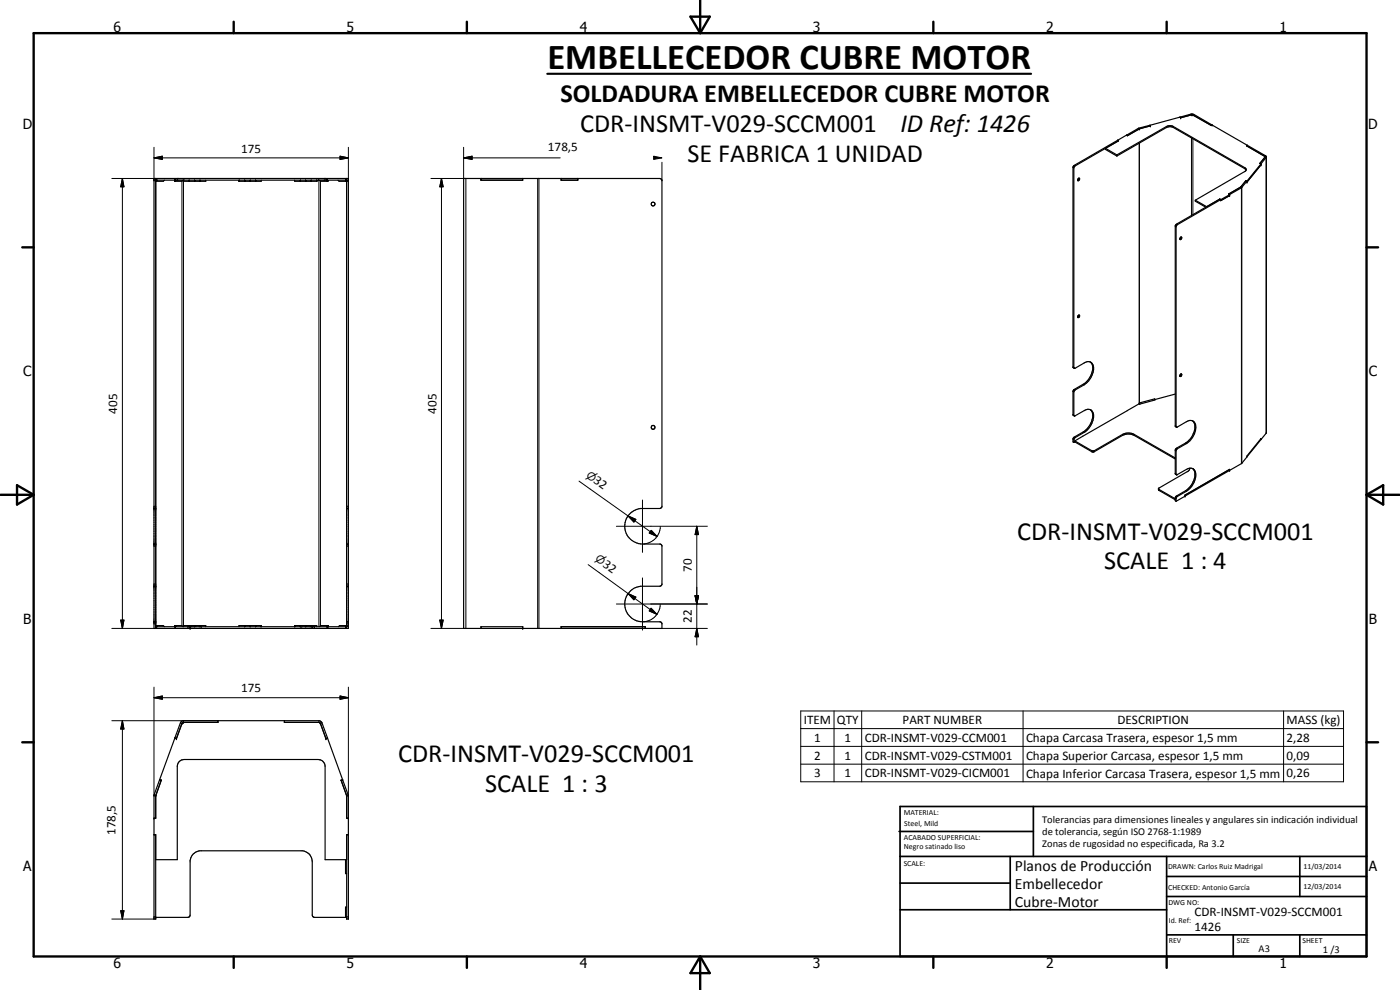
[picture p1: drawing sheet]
<svg xmlns="http://www.w3.org/2000/svg" width="420mm" height="297mm" viewBox="0 0 420 297" stroke-linecap="round" stroke-linejoin="round" font-family="sans-serif">
<g fill="#000">
<circle cx="345.1" cy="37.6" r=".18"/>
<circle cx="345.3" cy="37.8" r=".18"/>
<circle cx="354.3" cy="35.3" r=".18"/>
<circle cx="363.8" cy="37.5" r=".18"/>
<circle cx="144.3" cy="53.6" r=".18"/>
<circle cx="173.4" cy="53.6" r=".18"/>
<circle cx="335.4" cy="42.1" r=".18"/>
<circle cx="369" cy="58.7" r=".18"/>
<circle cx="374.2" cy="54.7" r=".18"/>
<circle cx="374.3" cy="43.6" r=".18"/>
<circle cx="378.4" cy="49.4" r=".18"/>
<circle cx="46.2" cy="152.6" r=".18"/>
<circle cx="46.7" cy="152.6" r=".18"/>
<circle cx="104" cy="152.6" r=".18"/>
<circle cx="104.6" cy="152.6" r=".18"/>
<circle cx="355.6" cy="148.8" r=".18"/>
<circle cx="369" cy="141.1" r=".18"/>
<circle cx="46.2" cy="163.2" r=".18"/>
<circle cx="46.2" cy="175.9" r=".18"/>
<circle cx="46.7" cy="175.9" r=".18"/>
<circle cx="46.7" cy="163.2" r=".18"/>
<circle cx="104" cy="163.2" r=".18"/>
<circle cx="104" cy="175.9" r=".18"/>
<circle cx="104.6" cy="175.9" r=".18"/>
<circle cx="104.6" cy="163.2" r=".18"/>
<circle cx="46.2" cy="186.6" r=".18"/>
<circle cx="46.7" cy="186.6" r=".18"/>
<circle cx="57.1" cy="188.6" r=".18"/>
<circle cx="57.1" cy="188" r=".18"/>
<circle cx="104" cy="186.6" r=".18"/>
<circle cx="104.6" cy="186.6" r=".18"/>
<circle cx="156.9" cy="188.6" r=".18"/>
<circle cx="54.6" cy="217.1" r=".18"/>
<circle cx="55.1" cy="216.7" r=".18"/>
<circle cx="96.2" cy="217.1" r=".18"/>
<circle cx="46.8" cy="238.6" r=".18"/>
<circle cx="47.9" cy="233.9" r=".18"/>
<circle cx="52.9" cy="221.6" r=".18"/>
<circle cx="97.8" cy="221.6" r=".18"/>
<circle cx="102.8" cy="233.9" r=".18"/>
<circle cx="104" cy="238.6" r=".18"/>
<circle cx="104" cy="238.8" r=".18"/>
<circle cx="46.2" cy="245.5" r=".18"/>
<circle cx="104.6" cy="245.5" r=".18"/>
</g>
<g fill="none" stroke="#000" stroke-width=".35">
<path d="M341.9 38.7l-3.5 2-.3-.1M341.9 38.7l-3.6 2M345.3 37.8l-.2-.2a14.4 14.4 0 0 0-7 3M345.3 37.8l-3.4 .9M357.8 34.4l.1 .1M357.8 34.4l-3.5 .9-.2-.1M357.8 34.4l5.7 3.2 .3-.1M363.8 37.5l-5.5-3.2-.7-.1-12.5 3.4 .2 .2M363.8 37.5l10.5 6.1M46.2 53.6h58.4v135h-58.4zM46.7 53.6v135M46.7 54.1h57.3"/>
<path d="M47.1 54.1l-.3 .3h2.2l.3-.3M52.4 54.1v.3M52.7 54.1l-.3 .3M53.2 53.6v.5M54.9 54.1l-.3 .3h-2.2M55.1 54.1v.3h6.7v-.3M71.7 54.1v.3h6.7v-.3M88.4 54.1v.3h6.7v-.3M95.8 54.1l.4 .3h2.1M97.6 53.6v.5M98 54.1l.3 .3M98.3 54.1v.3"/>
<path d="M101.4 54.1l.4 .3h2.2M104 54.4h.1M104 54.4l-.3-.3 .3 .3M104 53.6v135M139.1 53.6h58.9l.6 .3 .1 98.2-.7 .5h-5.7a5.3 5.3 0 0 0-4.8 5.6 5.3 5.3 0 0 0 5.3 5h5.4l.5 .5v11.7l-.7 .5h-5.7a5.3 5.3 0 0 0-4.8 5.6 5.3 5.3 0 0 0 5.3 5.1h5.4l.5 .5v1.5h-59.6zM144.3 53.6v.5h12.6v-.5M156.8 53.6v.5M168.4 53.6v.5h5v-.5M168.4 53.6v.5M323.5 53.6l.3-.1 .2 .1-.3 .6-.3-.1zM323.8 53.5l-.4 .6M331.8 44.5v.3l3.4 2"/>
<path d="M331.8 44.5l3.4 2M335.2 46.5l14.8-8.5 1.4-.3 .5 .1 21.6 12.5 .4 .2 .1 .6M335.2 46.8l14.8-8.5 1.4-.3 .5 .1 21.8 12.6 .3 .4M335.2 46.5v.3M335.4 42.1l.3 .1M335.7 42.2l-13.2 7.6-.2 .6 .1 60M335.7 42.2l-3.9 2.3M338.1 40.6l-15.7 9-.4 .5v60.1l.7 .3 2.7-1.6a1.78 1.78 0 0 1 2.2-.1 1.78 1.78 0 0 1 .6 2.1 6.3 6.3 0 0 1-2.8 4.5l-3 1.9-.1 7.3 .2 .2 3.2-1.8a1.77 1.77 0 0 1 2 .2 1.77 1.77 0 0 1 .5 2 6.5 6.5 0 0 1-2.8 4.5l-2.9 1.7-.2 .5v.9M338.1 40.6h.1M366.1 59.7l-13.1 7.6-.3 .4v60.2l.4 .2M366.1 59.7l.2 .2M366.1 59.7v.1"/>
<path d="M366.3 59.9l-13.1 7.6-.2 .4 .1 60.3M366.3 59.9v.3M368.8 58.2l.2 .2M368.8 58.2v.1M369 58.4v.3l-2.6 1.5M369 58.7l-2.7 1.5M372.3 56.2l-3.5 2M372.3 56.2l-3.6 2.1 .3 .1-2.6 1.5M373.9 54.3l-1.6 1.9M373.9 54.3l.3 .1M373.9 54.2v.1M374 51.1l-15.3 9"/>
<path d="M374.2 54.4l-1.6 1.9-3.6 2.1M374.3 43.6l5.8 3.4M374.3 43.6l-.2 .1 5.6 3.3M378.1 49l.3 .1M378.1 49v.1M378.4 49.1v.3l-4.2 5.3v-.3M378.4 49.1l-4.2 5.3M379.7 47.1l-1.6 1.9M379.7 47v.1M380.1 47v82.8l-1.7 2.1M380.1 47l-1.7 2.1M354.2 71.3l.2-.2 .3 .2-.3 .6-.3-.2z"/>
<path d="M354.4 71.2l-.3 .5M358.7 60.1l3.5 1.9M358.7 60.1v.3l3.2 1.8M366.3 60.2h.1M323.5 94.7l.3-.2a.39 .39 0 0 1 .1 .6 .39 .39 0 0 1-.5 .1zM323.8 94.6l-.4 .5M327.2 108.6a3 3 0 0 1 .2 3.9l-.7 1.3-.9 1-3.5 2.1-.3 .4v7.2l.4 .3M352.7 118.2l-6.1 1.7M354.1 112.9h.1M354.2 112.4l.2-.2 .3 .2-.5 .6-.1-.2zM354.4 112.2l-.3 .6M322.6 132.6l-.3 .2"/>
<path d="M322.6 132.3l5.1 3h.5l8.7-5a3.8 3.8 0 0 1 3.5 0l12.3 7.1M322.6 132.6l5.5 3 8.8-5a3.8 3.8 0 0 1 3.5 0l12.3 7.1M322.6 132.3v.3M327.2 122.9a3.8 3.8 0 0 1-.2 4.8l-1.6 1.7-3.3 2-.1 1.2 .3 .2M338.4 123.2l-15.8 9.1M342 120.9l4.5-1.2 .1 .3-4.5 1.2M342 120.9l.1 .3M342 121.2l-3.7 2M357.9 126.3a4 4 0 0 1-.2 4.8l-1.2 1.4-3.7 2.3v7.4M357.9 126.3a2.44 2.44 0 0 1 .8 3.2 6.4 6.4 0 0 1-2.6 3.6l-2.8 1.6-.3 .4 .1 7.4M357.9 126.3l-.8-.1-.7 .2-3.3 1.8M378.4 131.9v-.3l-5.8 7.5-3.6 2"/>
<path d="M378.4 131.9h.1M378.4 131.9l-4.2 5.2M46.2 152.6h.5M104 152.6h.6M347.7 146.7l5 2.9M352.8 142.2v.1M352.8 142.3l.3 .2M355.6 148.9l-2.6 1.5M357 140.5v.2M357 140.7l-.4 .7-8.9 5.2 .1 .6 4.9 2.7M357.1 140.5l-.7 .2-3.3 1.8M357.1 140.5l.8 .1"/>
<path d="M357.1 140.5l-.1 .2M357.9 140.6a4.1 4.1 0 0 1-.5 5.1l-1.3 1.3-3.3 2-.1 1.2 .3 .2M357.9 140.6a3.1 3.1 0 0 1 .5 4.1l-1 1.6-1 .9-3.3 1.9-.1 1.3M369 141.1v-.3l-13.4 7.7v.4M369 141.1l-13.4 7.7M46.2 175.9h.5M46.2 163.2h.5M104 175.9h.6M104 163.2h.6M46.2 186.6h.5M46.7 188h57.3M47.1 188l-.3-.3h2.2l.3 .3"/>
<path d="M52.4 187.7v.3M52.4 187.7h2.2l.3 .3M52.4 187.7l.3 .3M55.1 188v-.3h6.7v.3M57.1 188v.6M71.7 188v-.3h6.7v.3M88.4 188v-.3h6.7v.3M93.7 188v.6M98.5 187.7l-.4 .3M98.5 187.7v.3M98.5 187.7h-2.3l-.4 .3M104 187.7h-2.1l-.4 .3"/>
<path d="M104 187.7l-.3 .3 .3-.3M104 187.7h.1M104 186.6h.6M144.3 188.6v-.6h12.6v.6M168.4 188.6v-.6h25.3l-.1 .6M168.4 188v.6M65.4 216.2v.5M65.4 216.2v.5l-10.6 .1-1.9 4.8-.4-.2M85.3 216.2v.5l10.7 .1 1.8 4.8 .5-.2M85.4 216.2v.5M47.9 233.9l.5 .2M48.4 234.1l-1.7 4.7v6.7h-.5"/>
<path d="M48.4 234.1h.1M52.5 221.4l-6.3 17.2v37.2h.5v-25.4h-.5M52.5 221.4h.1M52.5 221.4l1.6-4.5 .3-.4 .7-.3h40.6l.9 .5 1.7 4.7M98.3 221.4h.1M98.3 221.4l4.5 12.5M102.4 234.1h.1M102.4 234.1l1.6 4.6M102.4 234.1l1.6 4.5M102.8 233.9l1.8 4.7v37.2h-.6v-25.4h.6M102.8 233.9l-.4 .2M104 238.6v6.9h.6"/>
<path d="M46.2 250.5h.5M46.7 257.9h6.5v-28a2.07 2.07 0 0 1 2-2h40.3a2.09 2.09 0 0 1 2.1 2v28h6.4M103.7 257.9v4.2h.3M104 250.5h.6M46.7 275.3h9.7l.6-.4 .1-16.8a3.4 3.4 0 0 1 2.8-2.8h30.9a3.3 3.3 0 0 1 2.9 3.3l.1 16.3 .6 .4h9.6M104 272.2h-.3v3.1"/>
<circle cx="196" cy="61.2" r=".58"/>
<circle cx="196" cy="128.2" r=".58"/>
</g>
<g fill="none" stroke="#000" stroke-width=".3">
<path d="M341.6 38.5l.3 .2M341.8 38.4l.2 .3M341.9 38.7h.1M342 38.7h.1M350 38v.3M352.2 38v.3M357.4 34.2l.2 .3M357.6 34.5h.1M358 34.5h.1M358.3 34.3l-.3 .2M33.6 53.6h13.1M36.7 53.6l.5 2.4h-1z"/>
<path d="M36.7 53.6v135M46.2 47.4l2.5-.5v.9zM46.2 44.2v10h.5M46.2 47.4h58.4M46.8 54.1h.3l-.3 .3zM46.8 54.4l.3-.3h-.3v133.9h.3l-.3-.3M52.4 54.1h.3l-.3 .3zM54.6 54.4v133.3M55.1 54.4v133.3M55.2 53.6v.5M56.8 54.1v.3M58.4 54.1v.3"/>
<path d="M60 54.1v.3M71.8 54.1v.3M73.4 54.1v.3M75.1 54.1v.3M76.7 54.1v.3M90.1 54.1v.3M91.7 54.1v.3M93.4 54.1v.3M95 54.1v.3M95.5 53.6v.5M95.7 54.1v133.9M96.2 54.4v133.3"/>
<path d="M98 54.1h.3v.3zM102.1 46.9l2.5 .5-2.5 .4zM103.7 54.1h.3v.3zM103.7 54.1l.3 .3M104 54.1v133.9M104.6 44.2v10h-.6M132.5 53.6l.5 2.4h-1zM132.5 53.6v135M139.1 47.4l2.6-.5v.9zM139.1 44.2v9.4h-9.8M139.1 47.4h29M139.8 53.6v135"/>
<path d="M161.4 53.6v135M161.7 53.6v135M196.2 46.9l2.5 .5-2.5 .4zM198.7 48.7v5.5M322 50.2l.3 .2M322.4 49.6l.3 .2M341.9 43v78.2M342 42.9v78.3M357.6 41.4v23.2M358 41.6v22.8M372.3 56.2l.3 .1v82.8M372.4 56.1h.1"/>
<path d="M372.4 56.1l.3 .1v82.8M373.5 50.3v.3M379.5 46.9h.1M379.6 47.2h.1M379.6 47.2h.4v82.8M379.8 46.7l-.3 .2M352.7 67.9l.3 .1M353 67.3l.3 .1M322 117.5l.3 .1M322 110.1l.3 .1M322.4 116.8l.3 .2M325.1 115.3l.3 .1"/>
<path d="M322 131.7l.3 .2M322 124.4l.3 .2M322.4 131.1l.3 .2M325.1 129.6l.3 .1M327.7 135.3v.3M328.4 135.3v.3M336.9 130.3v.3M340.4 130.3v.3M352.7 135.1l.3 .2M352.7 127.8l.3 .1M353 134.5l.3 .2M355.8 132.9l.3 .2"/>
<path d="M46.2 151.9h.5M104 151.9h.6M173.8 144.4l14.7 10.4M185 157.9h27.3M188.5 154.8l2.3 1-.6 .8zM188.5 154.8l8.7 6.2M192.8 150v15.7M195.4 159.1l1.8 1.9-2.4-1.1zM198.2 158a5.3 5.3 0 0 1-5.3 5.2M209.1 157.9l.5 2.5h-1zM209.1 157.9v35.6M347.8 146.9v.3"/>
<path d="M352.7 149.4l.3 .2M352.7 142.1l.3 .1M353 148.8l.3 .2M355.8 147.2l.3 .2M46.2 175.2h.5M46.2 163.9h.5M104 175.2h.6M104 163.9h.6M176.5 169.4l12 8.7M188.5 178.1l2.3 1.1-.6 .8zM188.5 178.1l8.6 6.2M192.8 173.4v15.7"/>
<path d="M208.6 178.7h1l-.5 2.5zM33.6 188.6h13.1M36.2 186.1h1l-.5 2.5zM46.2 187.2h.5M46.8 187.7l.3 .3h-.3zM52.4 187.7l.3 .3h-.3zM56.4 188v.6M56.8 187.7v.3M58.4 187.7v.3M60 187.7v.3M60.4 188v.6M73.4 187.7v.3"/>
<path d="M75.1 187.7v.3M76.7 187.7v.3M78.3 187.7v.3M88.5 187.7v.3M90.1 187.7v.3M90.4 188v.6M91.7 187.7v.3M93.4 187.7v.3M94.4 188v.6M98.1 188l.4-.3v.3zM98.5 187.7v.3h-.4zM103.7 188l.3-.3v.3z"/>
<path d="M104 187.7v.3h-.3zM104 187.7l-.3 .3M104 187.2h.6M129.3 188.6h9.8M132 186.1h1l-.5 2.5zM185 181.2h27.3M195.4 182.5l1.7 1.8-2.3-1zM198.2 181.4a5.3 5.3 0 0 1-5.3 5.2M198.7 188.6h13.6M209.1 188.6l.5 2.5h-1zM33.6 216.2h31.8M36.7 216.2l.5 2.5h-1z"/>
<path d="M36.7 216.2v59.6M46.2 209.3l2.5-.5v1zM46.2 206.2v32.6h.5M46.2 209.3h58.4M54.1 216.9l.5 .2M55.1 216.2v.5M95.7 216.2v.5M96.6 216.9l-.4 .2M102.1 208.8l2.5 .5-2.5 .5zM104.6 206.2v32.6h-.6M240.3 213.3h162.9v21.3h-162.9zM240.3 218.6h162.9"/>
<path d="M250.3 213.3v21.3M258.6 213.3v21.3M307 213.3v21.3M385.2 213.3v21.3M46.3 238.5l.5 .1M104.5 238.5l-.5 .1M240.3 223.9h162.9M240.3 229.3h162.9M33.6 275.8h12.6M36.2 273.3h1l-.5 2.5zM46.2 275.1h.5M104 275.1h.6"/>
</g>
<g fill="#000">
<path d="M36.7 53.6l.5 2.4h-1zM46.8 54.1h.3l-.3 .3zM46.2 47.4l2.5-.5v.9zM52.4 54.1h.3l-.3 .3zM98 54.1h.3v.3zM102.1 46.9l2.5 .5-2.5 .4zM103.7 54.1h.3v.3zM132.5 53.6l.5 2.4h-1zM139.1 47.4l2.6-.5v.9zM196.2 46.9l2.5 .5-2.5 .4zM188.5 154.8l2.3 1-.6 .8zM195.4 159.1l1.8 1.9-2.4-1.1z"/>
<path d="M188.5 178.1l2.3 1.1-.6 .8zM208.6 178.7h1l-.5 2.5zM209.1 157.9l.5 2.5h-1zM36.2 186.1h1l-.5 2.5zM46.8 187.7l.3 .3h-.3zM52.4 187.7l.3 .3h-.3zM98.1 188l.4-.3v.3zM104 187.7v.3h-.3zM103.7 188l.3-.3v.3zM132 186.1h1l-.5 2.5zM195.4 182.5l1.7 1.8-2.3-1zM209.1 188.6l.5 2.5h-1z"/>
<path d="M36.7 216.2l.5 2.5h-1zM46.2 209.3l2.5-.5v1zM102.1 208.8l2.5 .5-2.5 .5zM36.2 273.3h1l-.5 2.5z"/>
</g>
<g fill="none" stroke="#000" stroke-width=".71">
<path d="M10.1 9.9h400v277.1h-400zM70.1 6.5v3.4M140.1 6.5v3.4M207.2 5h5.8l-2.9 4.9zM210.1 0v9.9M280.1 6.5v3.4M350.1 6.5v3.4M6.7 74.2h3.4M410.1 74.2h3.5M.1 148.5h10M5.1 145.6l5 2.9-5 2.9zM410.1 148.5h10"/>
<path d="M410.1 148.5l5-2.9v5.8zM6.7 222.7h3.4M410.1 222.7h3.5M70.1 287v3.4M140.1 287v3.4M210.1 287v10M210.1 287l2.9 5h-5.8zM280.1 287v3.4M350.1 287v3.4"/>
</g>
<g fill="none" stroke="#000" stroke-width=".51">
<path d="M269.8 249.5h40.3M270.1 242h140v45h-140zM270.1 257h140M303.2 257v16M310.1 242v15M350.1 257v30M390.1 257v12M270.1 265h33.1M270.1 273h80M350.1 269h60M350.1 263h60M350.1 280.5h60"/>
<path d="M370.1 280.5v6.5M390.1 280.5v6.5"/>
</g>
<path d="M164.2 22.1h145.2" fill="none" stroke="#000" stroke-width=".63"/>
<text font-size="11" x="164.3" y="20.6">EMBELLECEDOR CUBRE MOTOR</text>
<g font-size="7.9">
<text x="168.2" y="30.6">SOLDADURA EMBELLECEDOR CUBRE MOTOR</text>
<text x="174.1" y="39.7">CDR-INSMT-V029-SCCM001</text>
<text x="270.2" y="39.7">ID Ref: 1426</text>
<text x="206.3" y="48.6">SE FABRICA 1 UNIDAD</text>
<text x="305.3" y="161.9">CDR-INSMT-V029-SCCM001</text>
<text x="331.4" y="170.9">SCALE 1 : 4</text>
<text x="119.5" y="228.8">CDR-INSMT-V029-SCCM001</text>
<text x="145.6" y="237.7">SCALE 1 : 3</text>
</g>
<g font-size="4.7">
<text x="304.6" y="261.2">Planos de Producción</text>
<text x="304.6" y="266.6">Embellecedor</text>
<text x="304.6" y="272">Cubre-Motor</text>
</g>
<g font-size="4.2">
<text x="34" y="9.6">6</text>
<text x="104" y="9.6">5</text>
<text x="174" y="9.6">4</text>
<text x="244" y="9.6">3</text>
<text x="314" y="9.6">2</text>
<text x="384" y="9.6">1</text>
<text x="6.8" y="38.7">D</text>
<text x="410.6" y="38.7">D</text>
<text x="7" y="112.9">C</text>
<text x="410.8" y="112.9">C</text>
<text x="7" y="187.1">B</text>
<text x="410.8" y="187.1">B</text>
<text x="7" y="261.4">A</text>
<text x="410.8" y="261.4">A</text>
<text x="34" y="290.4">6</text>
<text x="104" y="290.4">5</text>
<text x="174" y="290.4">4</text>
<text x="244" y="290.4">3</text>
<text x="314" y="290.4">2</text>
<text x="384" y="290.4">1</text>
</g>
<g font-size="3.9">
<text x="72.4" y="45.8">175</text>
<text x="164.5" y="45.3">178,5</text>
<text x="35.2" y="124.1" transform="rotate(-90 35.2 124.1)">405</text>
<text x="131" y="124.1" transform="rotate(-90 131 124.1)">405</text>
<text x="178" y="144.7" transform="rotate(35 178 144.7)">32</text>
<text x="180.7" y="169.8" transform="rotate(36 180.7 169.8)">32</text>
<text x="207.6" y="171.6" transform="rotate(-90 207.6 171.6)">70</text>
<text x="207.6" y="186.9" transform="rotate(-90 207.6 186.9)">22</text>
<text x="72.4" y="207.8">175</text>
<text x="241.2" y="217.2">ITEM</text>
<text x="251.2" y="217.3">QTY</text>
<text x="270.9" y="217.2">PART NUMBER</text>
<text x="335.4" y="217.3">DESCRIPTION</text>
<text x="386.1" y="217.3">MASS (kg)</text>
<text x="244.3" y="222.5">1</text>
<text x="244.3" y="227.9">2</text>
<text x="253.5" y="222.5">1</text>
<text x="253.5" y="227.9">1</text>
<text x="259.5" y="222.5">CDR-INSMT-V029-CCM001</text>
<text x="259.5" y="227.9">CDR-INSMT-V029-CSTM001</text>
<text x="307.9" y="222.6">Chapa Carcasa Trasera, espesor 1,5 mm</text>
<text x="307.9" y="228">Chapa Superior Carcasa, espesor 1,5 mm</text>
<text x="386.1" y="222.5">2,28</text>
<text x="386.1" y="227.9">0,09</text>
<text x="244.3" y="233.2">3</text>
<text x="253.5" y="233.2">1</text>
<text x="259.5" y="233.2">CDR-INSMT-V029-CICM001</text>
<text x="307.9" y="233.3">Chapa Inferior Carcasa Trasera, espesor 1,5 mm</text>
<text x="386.1" y="233.2">0,26</text>
<text x="34.7" y="250.5" transform="rotate(-90 34.7 250.5)">178,5</text>
<text x="358.5" y="275">CDR-INSMT-V029-SCCM001</text>
<text x="358.5" y="279.4">1426</text>
</g>
<g font-size="3.3">
<text x="175.7" y="143.1" transform="rotate(35 175.7 143.1)">n</text>
<text x="178.4" y="168.1" transform="rotate(36 178.4 168.1)">n</text>
</g>
<g font-size="3.1">
<text x="312.7" y="246.8">Tolerancias para dimensiones lineales y angulares sin indicación individual</text>
<text x="312.7" y="250.4">de tolerancia, según ISO 2768-1:1989</text>
<text x="312.7" y="254">Zonas de rugosidad no especificada, Ra 3.2</text>
<text x="377.7" y="285.6">A3</text>
<text x="397" y="285.9">1 /3</text>
</g>
<g font-size="2.4">
<text x="271.2" y="244.4">MATERIAL:</text>
<text x="271.3" y="252">ACABADO SUPERFICIAL:</text>
<text x="271.4" y="247.9">Steel, Mild</text>
<text x="271.3" y="254.6">Negro satinado liso</text>
<text x="271.2" y="259.7">SCALE:</text>
<text x="350.6" y="260.8">DRAWN: Carlos Ruiz Madrigal</text>
<text x="391.2" y="260.6">11/03/2014</text>
<text x="350.6" y="267.1">CHECKED: Antonio García</text>
<text x="391.2" y="266.7">12/03/2014</text>
<text x="350.6" y="271.4">DWG NO:</text>
<text x="350.8" y="276.9">Id. Ref:</text>
<text x="350.8" y="282.8">REV</text>
<text x="371.2" y="282.9">SIZE</text>
<text x="390.9" y="282.9">SHEET</text>
</g>
</svg>
